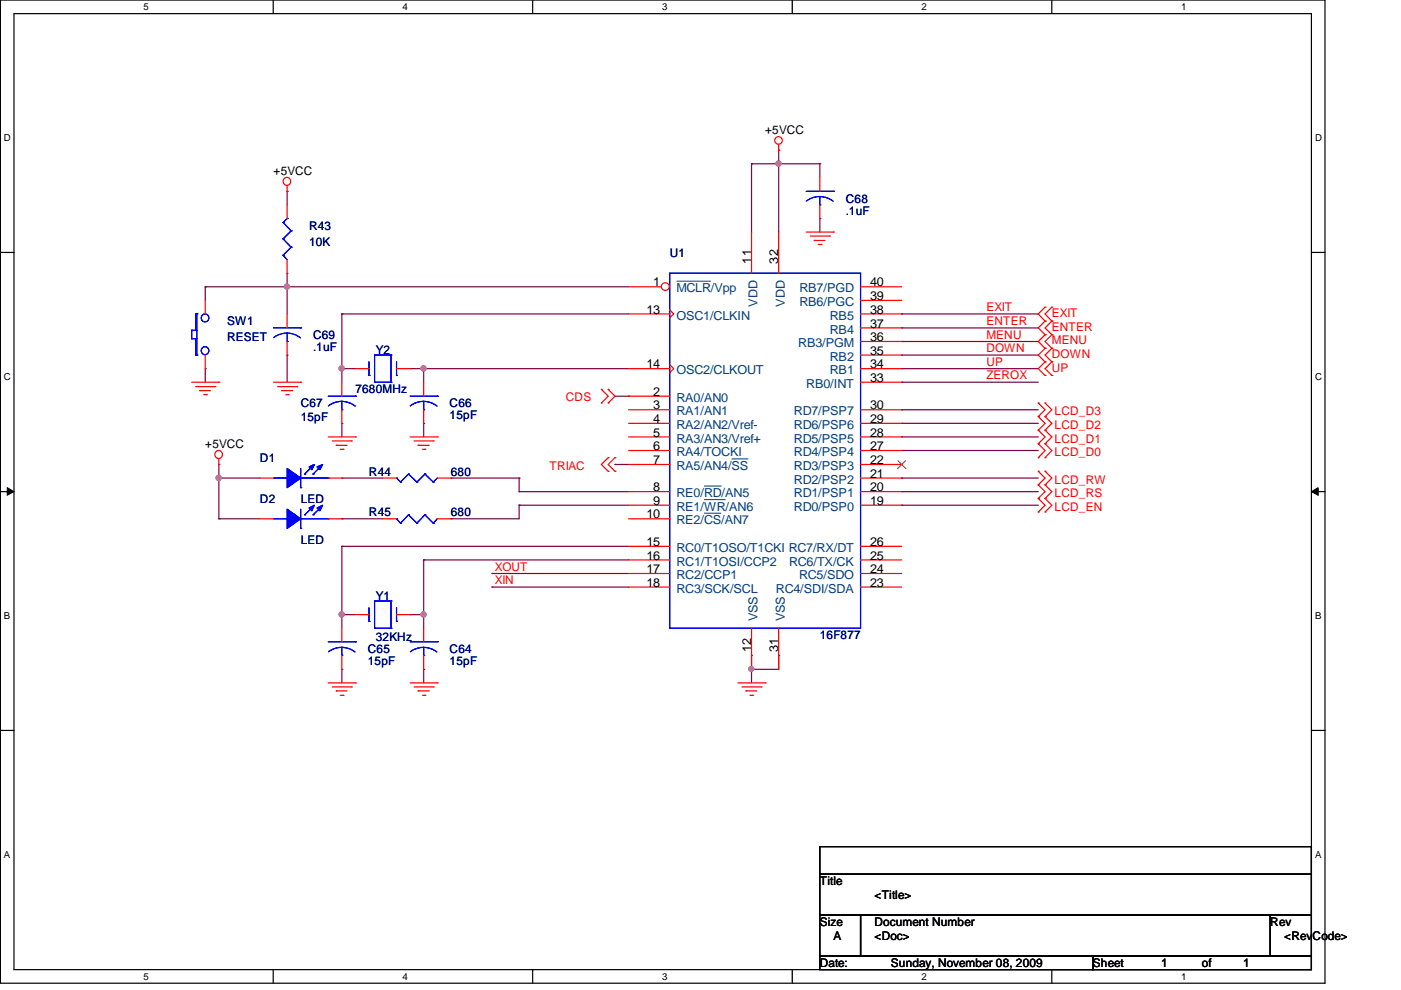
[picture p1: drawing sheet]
<svg xmlns="http://www.w3.org/2000/svg" width="297mm" height="210mm" viewBox="0 0 297 210" stroke-linecap="round" stroke-linejoin="round" font-family="sans-serif">
<path d="M.1 0h280.8v208.5h-280.8zM3 2.9h275v202.7h-275z" fill="none" stroke="#000" stroke-width=".25"/>
<g fill="#fff">
<path d="M30.4 .4h1v2.2h-1z"/>
<path d="M30.4 205.9h1v2.2h-1z"/>
</g>
<path d="M57.9 0v2.9M57.9 205.6v2.9" fill="none" stroke="#000" stroke-width=".25"/>
<g fill="#fff">
<path d="M85.3 .4h1.1v2.2h-1.1z"/>
<path d="M85.3 205.9h1.1v2.2h-1.1z"/>
</g>
<path d="M112.9 0v2.9M112.9 205.6v2.9" fill="none" stroke="#000" stroke-width=".25"/>
<g fill="#fff">
<path d="M140.4 .4h1v2.2h-1z"/>
<path d="M140.4 205.9h1v2.2h-1z"/>
</g>
<path d="M168 0v2.9M168 205.6v2.9" fill="none" stroke="#000" stroke-width=".25"/>
<g fill="#fff">
<path d="M195.4 .4h1v2.2h-1z"/>
<path d="M195.4 205.9h1v2.2h-1z"/>
</g>
<path d="M223 0v2.9M223 205.6v2.9" fill="none" stroke="#000" stroke-width=".25"/>
<g fill="#fff">
<path d="M250.4 .4h1.1v2.2h-1.1z"/>
<path d="M250.4 205.9h1.1v2.2h-1.1z"/>
<path d="M.8 28.2h1.4v2.2h-1.4z"/>
<path d="M278.8 28.2h1.4v2.2h-1.4z"/>
<path d="M.8 78.8h1.4v2.2h-1.4z"/>
<path d="M278.8 78.8h1.4v2.2h-1.4z"/>
</g>
<path d="M.1 53.5h2.9M278 53.5h2.9" fill="none" stroke="#000" stroke-width=".25"/>
<g fill="#fff">
<path d="M.8 129.6h1.3v2.2h-1.3z"/>
<path d="M278.8 129.6h1.3v2.2h-1.3z"/>
</g>
<path d="M.1 104.2h2.9M278 104.2h2.9" fill="none" stroke="#000" stroke-width=".25"/>
<path d="M1.5 103.4l1.5 .8-1.5 .8zM278 104.2l1.5-.8v1.6z" fill="#000" stroke="#000" stroke-width=".21"/>
<g fill="#fff">
<path d="M.8 180.2h1.2v2.2h-1.2z"/>
<path d="M278.8 180.2h1.2v2.2h-1.2z"/>
</g>
<path d="M.1 154.9h2.9M278 154.9h2.9M173.8 179.5h104.2v5.8h-104.2zM173.8 185.3h104.2v8.7h-104.2zM173.8 194h8.7v8.7h-8.7zM182.5 194h86.8v8.7h-86.8zM269.3 194h8.7v8.7h-8.7zM173.8 202.7h57.9v2.9h-57.9zM231.7 202.7h46.3v2.9h-46.3z" fill="none" stroke="#000" stroke-width=".25"/>
<g fill="none" stroke="#800040" stroke-width=".25">
<path d="M159.3 34.7h.1M159.3 34.7v14.5M159.3 34.7h14.5M165.1 34.7h.1M165.1 31.8h.1M165.1 31.8v17.4M173.8 34.7h.1M173.8 34.7v2.9M60.9 57.9h.1M60.9 40.6h.1M60.9 40.6v2.8M60.9 57.9v8.7"/>
<path d="M173.8 46.3h.1M173.8 46.3v2.9M43.5 60.8h.1M43.5 78.2h.1M43.5 60.8h89.8M43.5 60.8v2.9M43.5 78.2v2.8M60.9 60.8h.1M60.9 75.3h.1M60.9 75.3v5.7M72.5 66.6h.1M72.5 78.2h.1"/>
<path d="M72.5 66.6h60.8M72.5 78.2h2.9M72.5 66.6v14.4M87 78.2h.1M87 78.2h46.3M89.8 78.2h.1M89.8 78.2v2.8M191.2 66.6h.1M191.2 69.5h.1M191.2 75.3h.1M191.2 78.2h.1M191.2 72.4h.1"/>
<path d="M191.2 66.6h28.9M191.2 69.5h28.9M191.2 75.3h28.9M191.2 78.2h28.9M191.2 72.4h28.9M46.4 98.5v11.5M72.5 89.8h.1M72.5 89.8v2.8M89.8 89.8h.1M89.8 89.8v2.8M130.4 98.5h.1M130.4 98.5h2.9"/>
<path d="M130.4 84h2.9M133.3 84h.1M191.2 86.9h.1M191.2 89.8h.1M191.2 92.6h.1M191.2 95.5h.1M191.2 81h.1M191.2 86.9h28.9M191.2 89.8h28.9M191.2 92.6h28.9M191.2 95.5h28.9M191.2 81h28.9"/>
<path d="M46.4 101.4h.1M46.4 110h.1M46.4 101.4h8.7M46.4 110h8.7M72.5 115.8h.1M72.5 101.4h.1M72.5 110h.1M72.5 101.4h8.6M72.5 115.8h60.8M72.5 115.8v17.4M72.5 110h8.6M89.8 118.7h.1"/>
<path d="M89.8 118.7h43.5M89.8 118.7v14.5M95.6 101.4h.1M95.6 110h.1M95.6 101.4h14.5M110.1 104.2h.1M110.1 107.1h.1M110.1 101.4h.1M110.1 104.2h23.2M110.1 107.1h23.2M110.1 107.1v2.9h-14.5M110.1 101.4v2.8"/>
<path d="M191.2 101.4h.1M191.2 104.2h.1M191.2 107.1h.1M191.2 101.4h28.9M191.2 104.2h28.9M191.2 107.1h28.9M72.5 130.3h.1M72.5 130.3h2.9M87 130.3h.1M87 130.3h2.8M89.8 130.3h.1M104.3 121.6h.1"/>
<path d="M104.3 124.5h.1M104.3 121.6h29M104.3 124.5h29M159.3 139h.1M159.3 139v5.8M165.1 139h.1M165.1 139v2.9h-5.8M72.5 141.9h.1M72.5 141.9v2.9M89.8 141.9h.1M89.8 141.9v2.9M159.3 141.9h.1"/>
</g>
<g fill="#f0f" stroke="#f0f" stroke-width=".25">
<circle cx="72.4" cy="130.3" r=".55"/>
<circle cx="89.8" cy="130.3" r=".55"/>
<circle cx="72.4" cy="78.1" r=".55"/>
<circle cx="89.8" cy="78.1" r=".55"/>
<circle cx="159.3" cy="141.8" r=".53"/>
<circle cx="165.1" cy="34.7" r=".55"/>
<circle cx="60.8" cy="60.8" r=".55"/>
<circle cx="46.4" cy="101.3" r=".55"/>
</g>
<g fill="none" stroke="#f00" stroke-width=".25">
<path d="M60.9 39.4v1.2M165.1 31.8h.1M165.1 30.7v1.1M60.9 40.6h.1M170.9 49.2h5.8M171.8 50.1h4.1M172.6 51h.1M172.6 51h2.3M173.5 51.8h.6M174.1 51.8h.1M175.9 50.1h.1M176.7 49.2h.1"/>
<path d="M221.6 68.1h.1M221.6 65.1h.1M221.6 71h.1M221.6 73.8h.1M221.6 76.7h.1M221.6 79.6h.1M221.6 65.1l-1.5 1.5 1.5 1.5M221.6 68.1l-1.5 1.4 1.5 1.5M221.6 71l-1.5 1.4 1.5 1.4M221.6 73.8l-1.5 1.5 1.5 1.4M221.6 76.7l-1.5 1.5 1.5 1.4M223 65.1h.1"/>
<path d="M223 68.1h.1M223 71h.1M223 73.8h.1M223 76.7h.1M223 79.6h.1M223 65.1l-1.4 1.5 1.4 1.5M223 68.1l-1.4 1.4 1.4 1.5M223 71l-1.4 1.4 1.4 1.4M223 73.8l-1.4 1.5 1.4 1.4M223 76.7l-1.4 1.5 1.4 1.4M40.6 81h5.8M41.5 82h4.1"/>
<path d="M42.3 82.8h.1M42.3 82.8h2.3M43.2 83.7h.6M43.8 83.7h.1M45.6 82h.1M46.4 81h.1M46.4 98.5h.1M46.4 97.3v1.2M58 81h5.8M58.8 82h4.1M59.7 82.8h.1M59.7 82.8h2.4"/>
<path d="M60.6 83.7h.5M61.1 83.7h.1M62.9 82h.1M63.8 81h.1M69.6 92.6h5.8M70.4 93.5h4.1M71.3 94.4h.1M71.3 94.4h2.3M72.1 95.3h.6M72.7 95.3h.1M74.5 93.5h.1M75.4 92.6h.1"/>
<path d="M87 92.6h5.7M87.8 93.5h4.1M88.6 94.4h.1M88.6 94.4h2.4M89.6 95.3h.5M90.1 95.3h.1M91.9 93.5h.1M92.7 92.6h.1M127.5 82.6h.1M127.5 85.4h.1M127.5 82.6l1.4 1.4-1.4 1.4M128.9 85.4h.1"/>
<path d="M128.9 82.6h.1M128.9 99.9h.1M128.9 97h.1M128.9 82.6l1.5 1.4-1.5 1.4M128.9 97l-1.4 1.5 1.4 1.4M130.4 99.9h.1M130.4 97h.1M130.4 97l-1.5 1.5 1.5 1.4M220.1 97h.1M220.1 94.1h.1M220.1 91.2h.1M220.1 88.3h.1"/>
<path d="M220.1 85.4h.1M220.1 99.9h.1M220.1 94.1l1.5 1.4-1.5 1.5M220.1 91.2l1.5 1.4-1.5 1.5M220.1 88.3l1.5 1.5-1.5 1.4M220.1 85.4l1.5 1.5-1.5 1.4M220.1 99.9l1.5 1.5-1.5 1.4M221.6 97h.1M221.6 94.1h.1M221.6 91.2h.1M221.6 88.3h.1M221.6 85.4h.1"/>
<path d="M221.6 99.9h.1M221.6 94.1l1.4 1.4-1.4 1.5M221.6 91.2l1.4 1.4-1.4 1.5M221.6 88.3l1.4 1.5-1.4 1.4M221.6 85.4l1.4 1.5-1.4 1.4M221.6 99.9l1.4 1.5-1.4 1.4M220.1 102.8h.1M220.1 105.7h.1M220.1 108.6h.1M220.1 102.8l1.5 1.4-1.5 1.5M220.1 105.7l1.5 1.4-1.5 1.5M221.6 102.8h.1"/>
<path d="M221.6 105.7h.1M221.6 108.6h.1M221.6 102.8l1.4 1.4-1.4 1.5M221.6 105.7l1.4 1.4-1.4 1.5M69.6 144.8h5.8M70.4 145.6h4.1M71.3 146.5h.1M71.3 146.5h2.3M72.1 147.4h.6M72.7 147.4h.1M74.5 145.6h.1M75.4 144.8h.1"/>
<path d="M87 144.8h5.7M87.8 145.6h4.1M88.6 146.5h.1M88.6 146.5h2.4M89.6 147.4h.5M90.1 147.4h.1M91.9 145.6h.1M92.7 144.8h.1M156.5 144.8h5.7M157.3 145.6h4.1M158.2 146.5h.1M158.2 146.5h2.2"/>
<path d="M159 147.4h.6M159.6 147.4h.1M161.4 145.6h.1M162.2 144.8h.1"/>
<circle cx="60.8" cy="38.4" r=".82"/>
<circle cx="165.1" cy="29.8" r=".8"/>
<circle cx="46.3" cy="96.4" r=".82"/>
</g>
<path d="M142 57.9h40.5v75.3h-40.5z" fill="none" stroke="#00f" stroke-width=".25"/>
<circle cx="141.1" cy="60.8" r=".83" fill="#fff" stroke="#f00" stroke-width=".25"/>
<g fill="none" stroke="#f00" stroke-width=".25">
<path d="M173.8 37.6v3M60.9 43.4v2.9M60.9 55v2.9M159.3 49.2v8.7M165.1 49.2v8.7M173.8 43.4v2.9M43.5 63.7v2.9M43.5 75.3v2.9M60.9 66.6v2.9M60.9 72.4v2.9M75.4 78.2h2.8M84.1 78.2h2.9"/>
<path d="M133.3 60.8h6.9M133.3 66.6h8.7M133.3 78.2h8.7M142 65.7l.8 .9-.8 .8M142 77.3l.8 .9-.8 .8M182.5 60.8h8.7M182.5 66.6h8.7M182.5 78.2h8.7M182.5 75.3h8.7M182.5 72.4h8.7M182.5 69.5h8.7M182.5 63.7h8.7"/>
<path d="M72.5 81v3M72.5 86.9v2.9M89.8 81v3M89.8 86.9v2.9M133.3 84h8.7M133.3 86.9h8.7M133.3 89.8h8.7M133.3 92.6h8.7M133.3 95.5h8.7M133.3 98.5h8.7M182.5 86.9h8.7M182.5 89.8h8.7"/>
<path d="M182.5 92.6h8.7M182.5 95.5h8.7M182.5 98.5h8.7M182.5 81h8.7M55.1 110h2.9M55.1 101.4h2.9M69.6 110h2.9M69.6 101.4h2.9M81.1 110h3M81.1 101.4h3M92.7 110h2.9M92.7 101.4h2.9"/>
<path d="M133.3 104.2h8.7M133.3 107.1h8.7M133.3 110h8.7M133.3 115.8h8.7M133.3 118.7h8.7M182.5 104.2h8.7M182.5 107.1h8.7M182.5 115.8h8.7M182.5 118.7h8.7M182.5 101.4h8.7M72.5 133.2v2.9M72.5 139v2.9"/>
<path d="M75.4 130.3h2.8M84.1 130.3h2.9M89.8 133.2v2.9M89.8 139v2.9M133.3 121.6h8.7M133.3 124.5h8.7M159.3 133.2v8.7M165.1 133.2v8.7M182.5 121.6h8.7M182.5 124.5h8.7"/>
</g>
<path d="M143.4 59.6h7.3M155.1 97.3h3.6M149.3 103.1h3.7M149.3 105.9h4.5M149.3 108.8h3.6" fill="none" stroke="#004080" stroke-width=".21"/>
<path d="M190.3 97.6l1.8 1.8M192 97.6l-1.8 1.8" fill="none" stroke="#804000" stroke-width=".21"/>
<g fill="none" stroke="#00f" stroke-width=".25">
<path d="M60 54.1h.1M60 50.6h.1M60 47.2h.1M60 54.1l.9 .9M60 50.6l1.7 1.8M60 47.2l1.7 1.8M60.9 46.3h.1M60.9 46.3l-.9 .9M61.7 52.4h.1M61.7 49h.1M61.7 52.4l-1.7 1.7M61.7 49l-1.7 1.6"/>
<path d="M170.9 40.6h5.8M173.8 43.4h.1M173.8 41.7l1.5 .2 1.3 .8M173.8 41.7l-1.5 .2-1.3 .7M173.8 41.7v1.7M176.7 40.6h.1M40.6 70h.1M40.6 71.8h.1M40.6 70h.9M40.6 70v1.8M40.6 71.8h.9M41.5 66.6h.1"/>
<path d="M41.5 70h.1M41.5 71.8h.1M41.5 75.3h.1M41.5 66.6h.2M41.5 66.6v3.4M41.5 71.8v3.5M41.5 75.3h.2M41.7 66.6h.1M41.7 75.3h.1M41.7 66.6v8.7M58 69.5h5.8M60.9 72.4h.1"/>
<path d="M60.9 70.6l1.5 .3 1.3 .7M60.9 70.6l-1.6 .3-1.3 .7M60.9 70.6v1.8M63.8 69.5h.1M78.2 79.6h.1M78.2 76.7v2.9M79.4 75.3h.1M79.4 75.3h3.5M79.4 75.3v5.7M82.9 75.3h.1M82.9 75.3v5.7M84.1 79.6h.1"/>
<path d="M84.1 76.7v2.9M63.8 99.3v4.1M66.4 98.7l-1.8 1.8M68.2 98.7l-1.8 1.8M69.6 84h5.8M72.5 86.9h.1M72.5 85.1l1.5 .3 1.3 .7M72.5 85.1l-1.6 .3-1.3 .7M72.5 85.1v1.8M75.4 84h.1M79.4 81h.1M79.4 81h3.5"/>
<path d="M82.9 81h.1M87 84h5.7M89.8 86.9h.1M89.8 85.1l1.5 .3 1.4 .7M89.8 85.1l-1.5 .3-1.3 .7M89.8 85.1v1.8M92.7 84h.1M58 101.4h2.9M58 110h2.9M60.9 101.4h.1M60.9 110h.1M63.8 103.4h.1"/>
<path d="M63.8 112h.1M63.8 108v4M63.8 101.4h5.8M63.8 110h5.8M64.6 100.5h.1M64.6 109.1h.1M66.4 100.5h.1M66.4 109.1h.1M66.4 107.5l-1.8 1.6M68.2 107.5l-1.8 1.6M69.6 101.4h.1M69.6 110h.1"/>
<path d="M84.1 101.4h.1M84.1 110h.1M84.1 101.4l.8 .8M84.1 110l.8 .9M84.9 102.2h.1M84.9 110.9h.1M86.6 100.5h.1M86.6 109.1h.1M86.6 100.5l1.8 1.7M86.6 100.5l-1.7 1.7M86.6 109.1l1.8 1.8M86.6 109.1l-1.7 1.8"/>
<path d="M88.4 102.2h.1M88.4 110.9h.1M90.1 100.5h.1M90.1 109.1h.1M90.1 100.5l1.8 1.7M90.1 100.5l-1.7 1.7M90.1 109.1l1.8 1.8M90.1 109.1l-1.7 1.8M91.9 102.2h.1M91.9 110.9h.1M92.7 101.4l-.8 .8M92.7 110l-.8 .9"/>
<path d="M69.6 136.1h5.8M72.5 139h.1M72.5 137.3l1.4 .2 1.4 .7M72.5 137.3l-1.5 .2-1.3 .7M72.5 137.3v1.7M75.4 136.1h.1M78.2 131.8h.1M78.2 128.9v2.9M79.4 133.2h.1M79.4 127.4h.1M79.4 127.4v5.8M79.4 133.2h3.5"/>
<path d="M79.4 127.4h3.5M82.9 133.2h.1M82.9 127.4h.1M82.9 127.4v5.8M84.1 131.8h.1M84.1 128.9v2.9M87 136.1h5.7M89.8 139h.1M89.8 137.3l1.5 .2 1.3 .7M89.8 137.3l-1.5 .2-1.3 .7M89.8 137.3v1.7M92.7 136.1h.1"/>
<circle cx="43.5" cy="74.3" r=".82"/>
<circle cx="43.5" cy="67.4" r=".82"/>
</g>
<g fill="#00f" stroke="#00f" stroke-width=".25">
<path d="M60.9 99.3l2.9 2.1-2.9 2z" fill-rule="evenodd"/>
<path d="M67.2 99l1.2-.5-.6 1.1z" fill-rule="evenodd"/>
<path d="M65.5 99l1.1-.5-.5 1.1z" fill-rule="evenodd"/>
<path d="M60.9 99.3l2.9 2.1-2.9 2z" fill-rule="evenodd"/>
<path d="M67.2 99l1.2-.5-.6 1.1z" fill-rule="evenodd"/>
<path d="M65.5 99l1.1-.5-.5 1.1z" fill-rule="evenodd"/>
<path d="M60.9 108l2.9 2-2.9 2z" fill-rule="evenodd"/>
<path d="M67.2 107.7l1.2-.6-.6 1.2z" fill-rule="evenodd"/>
<path d="M65.5 107.7l1.1-.6-.5 1.2z" fill-rule="evenodd"/>
<path d="M60.9 108l2.9 2-2.9 2z" fill-rule="evenodd"/>
<path d="M67.2 107.7l1.2-.6-.6 1.2z" fill-rule="evenodd"/>
<path d="M65.5 107.7l1.1-.6-.5 1.2z" fill-rule="evenodd"/>
</g>
<g fill="#f0f" stroke="#f0f" stroke-width=".25">
<circle cx="72.4" cy="130.3" r=".55"/>
<circle cx="89.8" cy="130.3" r=".55"/>
<circle cx="72.4" cy="78.1" r=".55"/>
<circle cx="89.8" cy="78.1" r=".55"/>
<circle cx="159.3" cy="141.8" r=".53"/>
<circle cx="165.1" cy="34.7" r=".55"/>
<circle cx="60.8" cy="60.8" r=".55"/>
<circle cx="46.4" cy="101.3" r=".55"/>
</g>
<g font-size="2.6">
<text x="159.3" y="55.9" transform="rotate(-90 159.3 55.9)">11</text>
<text x="165" y="55.9" transform="rotate(-90 165 55.9)">32</text>
<text x="138.5" y="60.7">1</text>
<text x="184.5" y="63.6">39</text>
<text x="184.5" y="60.7">40</text>
<text x="137.1" y="66.5">13</text>
<text x="184.5" y="69.4">37</text>
<text x="184.5" y="66.5">38</text>
<text x="184.5" y="75.2">35</text>
<text x="184.5" y="72.3">36</text>
<text x="137.1" y="78.1">14</text>
<text x="138.5" y="83.9">2</text>
<text x="184.5" y="81">33</text>
<text x="184.5" y="78.1">34</text>
<text x="138.5" y="86.8">3</text>
<text x="138.5" y="89.7">4</text>
<text x="184.5" y="89.7">29</text>
<text x="184.5" y="86.8">30</text>
<text x="138.5" y="92.6">5</text>
<text x="138.5" y="95.4">6</text>
<text x="184.5" y="95.4">27</text>
<text x="184.5" y="92.6">28</text>
<text x="138.5" y="98.4">7</text>
<text x="184.5" y="101.3">21</text>
<text x="184.5" y="98.4">22</text>
<text x="138.5" y="104.2">8</text>
<text x="138.5" y="107">9</text>
<text x="184.5" y="107">19</text>
<text x="184.5" y="104.2">20</text>
<text x="137.1" y="109.9">10</text>
<text x="137.1" y="115.8">15</text>
<text x="137.1" y="118.6">16</text>
<text x="184.5" y="118.6">25</text>
<text x="184.5" y="115.8">26</text>
<text x="137.1" y="121.5">17</text>
<text x="137.1" y="124.4">18</text>
<text x="184.5" y="124.4">23</text>
<text x="184.5" y="121.5">24</text>
<text x="159.3" y="138.3" transform="rotate(-90 159.3 138.3)">12</text>
<text x="165" y="138.3" transform="rotate(-90 165 138.3)">31</text>
</g>
<g font-size="2.6" fill="#004080">
<text x="143.4" y="62">MCLR/Vpp</text>
<text x="160.6" y="65" transform="rotate(-90 160.6 65)">VDD</text>
<text x="166.4" y="65" transform="rotate(-90 166.4 65)">VDD</text>
<text x="169.5" y="64.9">RB6/PGC</text>
<text x="169.5" y="62">RB7/PGD</text>
<text x="143.4" y="67.7">OSC1/CLKIN</text>
<text x="175.9" y="70.7">RB4</text>
<text x="175.9" y="67.7">RB5</text>
<text x="169.2" y="73.6">RB3/PGM</text>
<text x="175.9" y="76.5">RB2</text>
<text x="143.4" y="79.3">OSC2/CLKOUT</text>
<text x="170.9" y="82.2">RB0/INT</text>
<text x="175.9" y="79.3">RB1</text>
<text x="143.4" y="85.2">RA0/AN0</text>
<text x="143.4" y="88.1">RA1/AN1</text>
<text x="168.3" y="88.1">RD7/PSP7</text>
<text x="143.4" y="90.9">RA2/AN2/Vref-</text>
<text x="143.4" y="93.8">RA3/AN3/Vref+</text>
<text x="168.3" y="93.8">RD5/PSP5</text>
<text x="168.3" y="90.9">RD6/PSP6</text>
<text x="143.4" y="96.7">RA4/TOCKI</text>
<text x="143.4" y="99.7">RA5/AN4/SS</text>
<text x="168.3" y="99.7">RD3/PSP3</text>
<text x="168.3" y="96.7">RD4/PSP4</text>
<text x="143.4" y="105.4">RE0/RD/AN5</text>
<text x="168.3" y="105.4">RD1/PSP1</text>
<text x="168.3" y="102.5">RD2/PSP2</text>
<text x="143.4" y="108.3">RE1/WR/AN6</text>
<text x="143.4" y="111.2">RE2/CS/AN7</text>
<text x="168.3" y="108.3">RD0/PSP0</text>
<text x="143.4" y="117">RC0/T1OSO/T1CKI RC7/RX/DT</text>
<text x="143.4" y="119.9">RC1/T1OSI/CCP2</text>
<text x="167.3" y="119.9">RC6/TX/CK</text>
<text x="143.4" y="122.8">RC2/CCP1</text>
<text x="143.4" y="125.7">RC3/SCK/SCL</text>
<text x="164.5" y="125.7">RC4/SDI/SDA</text>
<text x="169.4" y="122.8">RC5/SDO</text>
<text x="160.6" y="131.8" transform="rotate(-90 160.6 131.8)">VSS</text>
<text x="166.4" y="131.8" transform="rotate(-90 166.4 131.8)">VSS</text>
</g>
<g font-size="2.5">
<text x="162.2" y="28.5">+5VCC</text>
<text x="58" y="37.1">+5VCC</text>
<text x="43.5" y="95">+5VCC</text>
<text x="173.8" y="187.7">Title</text>
<text x="185.4" y="190.6">&lt;Title&gt;</text>
<text x="173.8" y="196.4">Size</text>
<text x="185.4" y="196.4">Document Number</text>
<text x="269.3" y="196.4">Rev</text>
<text x="176.7" y="199.2">A</text>
<text x="185.4" y="199.2">&lt;Doc&gt;</text>
<text x="272.3" y="199.2">&lt;RevCode&gt;</text>
<text x="173.8" y="205.1">Date:</text>
<text x="188.9" y="205.1">Sunday, November 08, 2009</text>
<text x="231.7" y="205.1">Sheet</text>
<text x="246.2" y="205.1">1</text>
<text x="254.8" y="205.1">of</text>
<text x="263.6" y="205.1">1</text>
</g>
<g font-size="2.5" fill="#000080">
<text x="179.3" y="42.9">C68</text>
<text x="179.3" y="45.5">.1uF</text>
<text x="65.5" y="48.7">R43</text>
<text x="65.5" y="52.2">10K</text>
<text x="142" y="54.5">U1</text>
<text x="48.2" y="68.9">SW1</text>
<text x="66.4" y="71.9">C69</text>
<text x="48.2" y="72.4">RESET</text>
<text x="66.4" y="74.4">.1uF</text>
<text x="79.7" y="75">Y2</text>
<text x="75.4" y="83.4">7680MHz</text>
<text x="63.8" y="86.4">C67</text>
<text x="63.8" y="89.3">15pF</text>
<text x="95.3" y="86.4">C66</text>
<text x="95.3" y="88.9">15pF</text>
<text x="55.1" y="97.9">D1</text>
<text x="78.2" y="100.9">R44</text>
<text x="95.6" y="100.9">680</text>
<text x="55.1" y="106.6">D2</text>
<text x="63.8" y="106.6">LED</text>
<text x="78.2" y="109.5">R45</text>
<text x="95.6" y="109.5">680</text>
<text x="63.8" y="115.3">LED</text>
<text x="79.7" y="127.2">Y1</text>
<text x="79.7" y="135.8">32KHz</text>
<text x="173.8" y="135.6">16F877</text>
<text x="78" y="138.4">C65</text>
<text x="78" y="141.1">15pF</text>
<text x="95.3" y="138.4">C64</text>
<text x="95.3" y="141.1">15pF</text>
</g>
<g font-size="2.5" fill="#f00">
<text x="209.1" y="66">EXIT</text>
<text x="209.1" y="68.9">ENTER</text>
<text x="209.1" y="71.8">MENU</text>
<text x="223" y="67.2">EXIT</text>
<text x="223" y="70.1">ENTER</text>
<text x="209.1" y="74.7">DOWN</text>
<text x="209.1" y="77.6">UP</text>
<text x="223" y="73">MENU</text>
<text x="223" y="75.9">DOWN</text>
<text x="209.1" y="80.4">ZEROX</text>
<text x="223" y="78.8">UP</text>
<text x="120" y="84.9">CDS</text>
<text x="223.6" y="88.1">LCD_D3</text>
<text x="223.6" y="93.9">LCD_D1</text>
<text x="223.6" y="90.9">LCD_D2</text>
<text x="116.5" y="99.7">TRIAC</text>
<text x="223.6" y="96.8">LCD_D0</text>
<text x="223.6" y="102.5">LCD_RW</text>
<text x="223.6" y="105.4">LCD_RS</text>
<text x="223.6" y="108.4">LCD_EN</text>
<text x="104.9" y="121">XOUT</text>
<text x="104.9" y="123.9">XIN</text>
</g>
<g font-size="2">
<text x="30.4" y="2.1">5</text>
<text x="85.3" y="2.1">4</text>
<text x="140.4" y="2.1">3</text>
<text x="195.4" y="2.1">2</text>
<text x="250.4" y="2.1">1</text>
<text x=".8" y="30">D</text>
<text x="278.8" y="30">D</text>
<text x=".8" y="80.6">C</text>
<text x="278.8" y="80.6">C</text>
<text x=".8" y="131.3">B</text>
<text x="278.8" y="131.3">B</text>
<text x=".8" y="182">A</text>
<text x="278.8" y="182">A</text>
<text x="30.4" y="207.7">5</text>
<text x="85.3" y="207.7">4</text>
<text x="140.4" y="207.7">3</text>
<text x="195.4" y="207.7">2</text>
<text x="250.4" y="207.7">1</text>
</g>
</svg>
